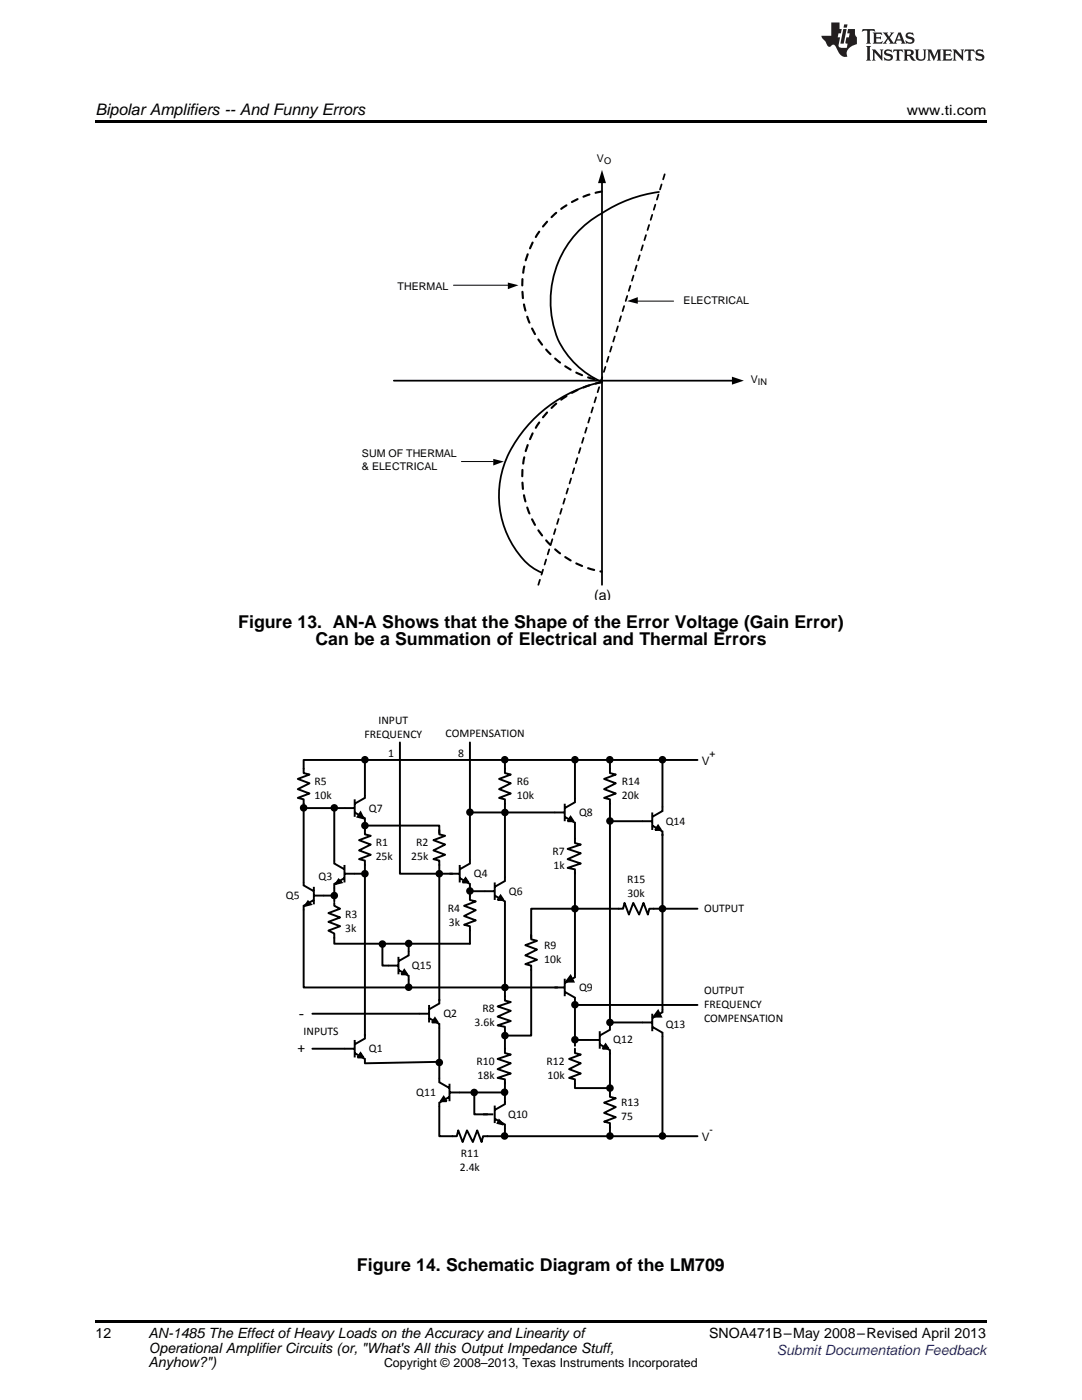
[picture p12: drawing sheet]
<svg xmlns="http://www.w3.org/2000/svg" width="216mm" height="279mm" viewBox="0 0 216 279" stroke-linecap="round" stroke-linejoin="round" font-family="sans-serif">
<path d="M19 24h177.8v.6h-177.8zM19 263.5h177.8v.6h-177.8z" fill="#000"/>
<g fill="#000">
<path d="M120.1 33.9l.8 2.6h-1.6zM101.3 56.4l2.2 .5-2.2 .8zM125.1 60.1l2.2-.8v1.3zM146.1 75.2l2.3 .8-2.3 .8zM98.4 91.6l2.1 .5-2.1 .8zM61.5 179.9l.5 .6-1.1 .3zM67.6 175.5l.6 .6-1.2 .3zM71.9 162.1l.6 1.2-1.1-.3zM92.9 175.2l.6 .9h-1.2zM99.9 178.7l.6 .9h-1.2zM113.9 163l.5 .9h-1.1zM131.3 164.8l.6 .8h-1.2z"/>
<path d="M80.7 193.6l.6 .9h-1.2zM113.9 194.7l.5 1.2h-1.4zM71.9 210.2l.6 .8h-1.1zM86.8 203.2l.6 .9h-1.2zM88.5 218.9l.6 .9h-1.2zM120.8 208.4l.6 .9h-1.1zM131.3 201.7l.6 1.2h-1.5zM99.6 223.6l.9 .8-1.2-.3z"/>
<circle cx="72.8" cy="151.6" r=".56"/>
<circle cx="100.7" cy="151.6" r=".56"/>
<circle cx="114.7" cy="151.6" r=".56"/>
<circle cx="121.7" cy="151.6" r=".56"/>
<circle cx="132.2" cy="151.6" r=".56"/>
<circle cx="60.6" cy="161.2" r=".56"/>
<circle cx="66.7" cy="161.2" r=".56"/>
<circle cx="66.7" cy="178.7" r=".56"/>
<circle cx="72.8" cy="164.8" r=".56"/>
<circle cx="72.8" cy="174.4" r=".56"/>
<circle cx="87.7" cy="174.4" r=".56"/>
<circle cx="93.8" cy="162.1" r=".56"/>
<circle cx="93.8" cy="177.8" r=".56"/>
<circle cx="100.8" cy="162.1" r=".56"/>
<circle cx="121.7" cy="163.8" r=".56"/>
<circle cx="76.3" cy="188.4" r=".56"/>
<circle cx="81.5" cy="197" r=".56"/>
<circle cx="81.5" cy="188.3" r=".56"/>
<circle cx="100.8" cy="197.1" r=".56"/>
<circle cx="114.7" cy="181.4" r=".56"/>
<circle cx="132.2" cy="181.4" r=".56"/>
<circle cx="87.7" cy="212" r=".56"/>
<circle cx="94.6" cy="218" r=".56"/>
<circle cx="100.7" cy="218" r=".56"/>
<circle cx="100.8" cy="206.7" r=".56"/>
<circle cx="114.7" cy="200.5" r=".56"/>
<circle cx="114.7" cy="207.5" r=".56"/>
<circle cx="121.7" cy="204.1" r=".56"/>
<circle cx="121.7" cy="217.2" r=".56"/>
<circle cx="100.7" cy="226.7" r=".56"/>
<circle cx="121.7" cy="226.7" r=".56"/>
<circle cx="132.2" cy="226.7" r=".56"/>
</g>
<g fill="none" stroke="#000" stroke-width=".39">
<path d="M70.8 159.5v3.5M72.8 151.7v7.5l-2 1.2M79.8 148.2v26.2h10.5M93.8 148.2v24.1l-2.1 1.2M100.8 151.7v2.6l1.1 .3-2.3 .9 2.3 .8-2.3 1.2 2.3 .9-2.3 .8 1.2 .3v16.3l-2.1 1.2M114.7 151.7v8.4l-2 1.2M121.7 151.7v2.6l1.2 .3-2.4 .9 2.4 .8-2.4 1.2 2.4 .9-2.4 .8 1.2 .3v46l-2 1.2M132.2 151.7v10.2l-2.1 1.1M139.2 151.7h-78.6v2.6l1.2 .3-2.4 .9 2.4 .8-2.4 1.2 2.4 .9-2.4 .8 1.2 .3v17.2l2 1.2M60.6 161.3h10.2M61.5 179.9l.5 .6-1.1 .3zM62.6 179.6l-2 1.2v16.3h50.6"/>
<path d="M62.6 177v3.5M62.6 178.7h4.1M66.7 161.3v11l2 1.2M67.6 175.5l.6 .6-1.2 .3zM68.7 175.2l-2 1.2v3.5M68.7 172.6v3.5M68.7 174.4h4.1M70.8 162.1l2 1.2v3.2l1.2 .3-2.4 .9 2.4 .8-2.4 1.2 2.4 .9-2.4 .9 1.2 .2v35M71.9 162.1l.6 1.2-1.1-.3zM72.8 164.8h14.9v1.4M87.7 165.6v.9l1.1 .3-2.3 .9 2.3 .8-2.3 1.2 2.3 .9-2.3 .9 1.2 .2v28M89.7 174.4h2"/>
<path d="M91.7 175.2l2.1 1.2v3.2l1.1 .3-2.3 .9 2.3 .8-2.3 1.2 2.3 .9-2.3 .9 1.2 .2v3.5h-27.1v-2l-1.2-.6 2.4-.9-2.4-.8 2.4-.9-2.4-.9 2.4-.8-1.2-.6v-.6M91.7 172.6v3.5M92.9 175.2l.6 .9h-1.2zM93.8 177.9h4.9M93.8 162.1h18.9M98.7 178.7l2.1 1.2v19.8l1.1 .3-2.6 .9 2.6 .8-2.6 1.2 2.6 .9-2.6 .8 1.5 .3v5.3l1.1 .3-2.6 .8 2.6 .9-2.6 1.2 2.6 .8-2.6 .9 1.5 .3v.9M98.7 176.1v3.5M99.9 178.7l.6 .9h-1.2zM112.7 163l2 1.2v4.1l1.2 .2-2.6 .9 2.6 .9-2.6 1.2 2.6 .8-2.6 .9 1.4 .3v.9M112.7 160.4v3.5M113.9 163l.5 .9h-1.1zM114.7 174.1v20.9l-2 1.2"/>
<path d="M121.7 163.9h8.4M130.1 164.8l2.1 1.1v.9M130.1 162.1v3.5M131.3 164.8l.6 .8h-1.2zM132.2 166.5v35.5l-2.1 1.2M76.3 188.3v4.4h3.2M79.5 193.6l2 1.1v2.4M79.5 191v3.5M80.7 193.6l.6 .9h-1.2zM81.5 188.3v2.4l-2 1.1M87.7 199.4v.9l-2.1 1.1M106 186.6v.9l1.2 .3-2.4 .8 2.4 .9-2.4 1.2 2.4 .8-2.4 .9 1.2 .3v14h-5.2"/>
<path d="M110.6 197.1h2.1M112.7 197.9l2 1.2v9.6M112.7 195.3v3.5M113.9 194.7l.5 1.2h-1.4zM139.2 181.4h-9.6l-.3 1.1-.9-2.3-.9 2.3-1.1-2.3-.9 2.3-.9-2.3-.3 1.2h-18.3v5.8M62.3 202.3h23.3M62.3 209.3h8.5M70.8 210.2l2 1.1v.9l14.9-.3M70.8 207.5v3.5M71.9 210.2l.6 .8h-1.1zM72.8 206.4v.9l-2 1.1M85.6 203.2l2.1 1.1v11.7l2 1.2"/>
<path d="M85.6 200.6v3.5M86.8 203.2l.6 .9h-1.2zM88.5 218.9l.6 .9h-1.2zM89.7 218.9l-2 1.2v6.7h3.4l.3-1.2 .9 2.3 .9-2.3 1.2 2.3 .8-2.3 .9 2.3 .3-1.1h42.8M89.7 216.3v3.5M89.7 218h11.1M94.6 218v4.4h2.7M100.8 219.8v.6l-2.1 1.1M100.8 216v4.1M114.7 209.3v.9l1.2 .3-2.3 .8 2.3 .9-2.3 1.2 2.3 .8-2.3 .9 1.1 .3v1.8h7M114.7 200.6h24.5M114.7 207.5h5"/>
<path d="M119.7 208.4l2 1.2v.9M119.7 205.8v3.5M120.8 208.4l.6 .9h-1.1zM121.7 210.2v8.7l1.2 .3-2.4 .9 2.4 .8-2.4 1.2 2.4 .9-2.4 .8 1.2 .3v2.7M121.7 204.1h8.4M130.1 204.9l2.1 1.2v20.7M130.1 202.3v3.5M131.3 201.7l.6 1.2h-1.5zM96.4 222.4h2M98.7 223.3l2.1 1.1v2.4M98.7 220.6v3.5M99.6 223.6l.9 .8-1.2-.3z"/>
<circle cx="72.8" cy="151.6" r=".56"/>
<circle cx="100.7" cy="151.6" r=".56"/>
<circle cx="114.7" cy="151.6" r=".56"/>
<circle cx="121.7" cy="151.6" r=".56"/>
<circle cx="132.2" cy="151.6" r=".56"/>
<circle cx="60.6" cy="161.2" r=".56"/>
<circle cx="66.7" cy="161.2" r=".56"/>
<circle cx="66.7" cy="178.7" r=".56"/>
<circle cx="72.8" cy="164.8" r=".56"/>
<circle cx="72.8" cy="174.4" r=".56"/>
<circle cx="87.7" cy="174.4" r=".56"/>
<circle cx="93.8" cy="162.1" r=".56"/>
<circle cx="93.8" cy="177.8" r=".56"/>
<circle cx="100.8" cy="162.1" r=".56"/>
<circle cx="121.7" cy="163.8" r=".56"/>
<circle cx="76.3" cy="188.4" r=".56"/>
<circle cx="81.5" cy="197" r=".56"/>
<circle cx="81.5" cy="188.3" r=".56"/>
<circle cx="100.8" cy="197.1" r=".56"/>
<circle cx="114.7" cy="181.4" r=".56"/>
<circle cx="132.2" cy="181.4" r=".56"/>
<circle cx="87.7" cy="212" r=".56"/>
<circle cx="94.6" cy="218" r=".56"/>
<circle cx="100.7" cy="218" r=".56"/>
<circle cx="100.8" cy="206.7" r=".56"/>
<circle cx="114.7" cy="200.5" r=".56"/>
<circle cx="114.7" cy="207.5" r=".56"/>
<circle cx="121.7" cy="204.1" r=".56"/>
<circle cx="121.7" cy="217.2" r=".56"/>
<circle cx="100.7" cy="226.7" r=".56"/>
<circle cx="121.7" cy="226.7" r=".56"/>
<circle cx="132.2" cy="226.7" r=".56"/>
</g>
<path d="M120.1 36.3v80.4M131.5 38.3a28.9 28.9 0 0 0-16.9 8.8 20.2 20.2 0 0 0-2.7 21.7 17.5 17.5 0 0 0 8.2 7.4M78.6 76h67.5M120.2 76.2a26.9 26.9 0 0 0-19.8 17 18.8 18.8 0 0 0 5.5 19.8l2.3 1.3" fill="none" stroke="#000" stroke-width=".35"/>
<path d="M120.1 38.2a19.2 19.2 0 0 0-15.9 18.9 19.2 19.2 0 0 0 15.9 18.9M120.1 76.3a19.2 19.2 0 0 0-15.9 18.9 19.2 19.2 0 0 0 15.9 18.9" fill="none" stroke="#000" stroke-width=".42" stroke-dasharray="1.3 1.3"/>
<path d="M107.4 116.7l25.4-82.5" fill="none" stroke="#000" stroke-width=".35" stroke-dasharray="1.1 1.1"/>
<path d="M90.5 56.9h10.8M127 60.1h7.4M92.1 92.1h6.3" fill="none" stroke="#000" stroke-width=".2"/>
<g fill="#231f20">
<path d="M172.1 5.8l-.1 .6 .5-.3h.5v.2v2.1l-.2 .3h1l-.2-.3v-2.1v-.2h.6l.4 .3-.1-.6zM174.1 6.5l.3 .4v1.5l-.3 .3h1.9l.1-.5a1.04 1.04 0 0 1-1.3 .1v-.6h.6l.4 .2v-.7l-.4 .2h-.6l.1-.6h.7l.4 .2-.1-.5zM176.1 6.5l.9 1.1-.9 1.1h.8l-.1-.2 .4-.7 .4 .7-.2 .2h1.6l-.2-.2 .1-.4h.9l.2 .4-.2 .2h.9l-.2-.3-.8-1.9h-.5l-.9 2.1-.7-1.1 .8-1h-.8l.1 .3-.3 .5-.4-.6 .2-.2zM179.4 6.9l.3 .9h-.7zM180.9 6.6a.63 .63 0 0 0-.2 .7 .63 .63 0 0 0 .6 .4l.6 .2 .1 .2a.75 .75 0 0 1-.7 .4 .75 .75 0 0 1-.6-.5l.1 .7 .2-.1a1.11 1.11 0 0 0 1.5-.5 1.13 1.13 0 0 0-1.3-.9l-.1-.3a1.04 1.04 0 0 1 1.2 .2l-.1-.6-.2 .1-.5-.1zM172.8 9.2l.3 .3v2.2l-.3 .4h1l-.2-.4v-2.2l.2-.3zM174 9.9l.2 .3v1.5l-.2 .4h.7l-.2-.4v-1.3l1.6 1.7v-1.9l.2-.3h-.7l.2 .3v.9l-1.2-1.2zM176.6 10a.62 .62 0 0 0-.2 .7 .62 .62 0 0 0 .6 .4l.6 .2 .1 .2a.76 .76 0 0 1-.7 .4 .76 .76 0 0 1-.6-.5l.1 .7 .1-.1a1.11 1.11 0 0 0 1.6-.6 1.13 1.13 0 0 0-1.3-.8l-.1-.3a1.04 1.04 0 0 1 1.2 .1l-.1-.5-.2 .1-.5-.2zM178.3 9.9l-.1 .6a.61 .61 0 0 1 .7-.3v1.5l-.2 .4h1l-.3-.4v-1.5a.63 .63 0 0 1 .8 .3l-.1-.6zM180.3 9.9l.2 .3v1.5l-.2 .4h.9l-.2-.2v-.7l.6 .2a.76 .76 0 0 0 1.1 .6l-1-.9a.58 .58 0 0 0 .6-.6 .58 .58 0 0 0-.5-.6zM181 10.2l.1-.1a.45 .45 0 0 1 .6 .1 .45 .45 0 0 1 .1 .5l-.8 .2zM182.5 9.9l.2 .2a2.17 2.17 0 0 0 .4 1.9 .99 .99 0 0 0 1.6-.7v-1.1l.2-.3h-.8l.2 .2a1.92 1.92 0 0 1-.2 1.7 .6 .6 0 0 1-.9-.5v-1.1l.2-.3zM185 9.9l.2 .3v1.5l-.2 .4h.7l-.2-.4v-1.4l.8 1.8 .8-1.8v1.4l-.2 .4h1l-.3-.4v-1.5l.3-.3h-.8l-.7 1.4-.6-1.4zM188 9.9l.2 .3v1.5l-.2 .4h1.8l.2-.6a1.04 1.04 0 0 1-1.3 .2v-.6h.6l.4 .1v-.6l-.4 .2h-.6l.1-.6h.7l.4 .2-.1-.5zM190.1 9.9l.2 .3v1.5l-.2 .4h.7l-.2-.4v-1.3l1.6 1.7v-1.9l.2-.3h-.7l.2 .3v.9l-1.1-1.2zM192.6 9.9l-.1 .6a.61 .61 0 0 1 .7-.3v1.5l-.2 .4h.9l-.2-.4v-1.5a.63 .63 0 0 1 .8 .3l-.2-.6zM194.9 10a.62 .62 0 0 0-.2 .7 .62 .62 0 0 0 .6 .4l.5 .2 .2 .2a.76 .76 0 0 1-.7 .4 .76 .76 0 0 1-.7-.5l.2 .7 .1-.1a1.11 1.11 0 0 0 1.5-.6 1.13 1.13 0 0 0-1.2-.8l-.1-.3a1.04 1.04 0 0 1 1.2 .1l-.2-.5-.2 .1-.5-.2z"/>
<path d="M165.9 4.5v2.6h-2l.1 .4 .8 .9a.91 .91 0 0 0 .9 .9 .56 .56 0 0 1 .5-.4 .56 .56 0 0 1 .5 .3l.4 .8a1.53 1.53 0 0 0 2 1.3 1.54 1.54 0 0 1 1-2.1l.9-.4-.1-1.4a1.52 1.52 0 0 1-.3-1.6h-1.4l-.2 .9h.5l-.1 .8h-.5l-.2 .9v.2l.4 .1-.1 .9a1.93 1.93 0 0 1-1.7-.3l.3-1.8h-.4l.1-.8h.5l.2-.9h-.5v-1.3zM168.3 5.8l-.6 2.9h.7l.5-2.9zM168.4 4.9l-.1 .6h.7l.1-.6z"/>
</g>
<g font-size="3.5">
<text x="47.6" y="125.3">Figure 13. AN-A Shows that the Shape of the Error Voltage (Gain Error)</text>
<text x="62.9" y="128.8">Can be a Summation of Electrical and Thermal Errors</text>
<text x="59.6" y="203.4">-</text>
<text x="71.2" y="253.6">Figure 14. Schematic Diagram of the LM709</text>
</g>
<text font-size="3.2" x="19" y="23">Bipolar Amplifiers -- And Funny Errors</text>
<text font-size="3.1" x="59.4" y="210.2">+</text>
<g font-size="2.8">
<text x="180.9" y="23">www.ti.com</text>
<text x="118.5" y="119.8">(a)</text>
<text x="19" y="267">12</text>
<text x="29.6" y="267.1">AN-1485 The Effect ofHeavy Loads on the Accuracy and Linearity of</text>
<text x="29.6" y="269.9">Operational Amplifier Circuits (or, &quot;What's All this Output Impedance Stuff,</text>
<text x="141.5" y="267.1">SNOA471B–May 2008–Revised April 2013</text>
<text x="29.6" y="272.8">Anyhow?&quot;)</text>
</g>
<text font-size="2.8" fill="#00f" x="155" y="270.4">Submit Documentation Feedback</text>
<text font-size="2.5" x="76.6" y="272.7">Copyright © 2008–2013, Texas Instruments Incorporated</text>
<g font-size="2.3">
<text x="72.7" y="147.2">FREQUENCY</text>
<text x="75.5" y="144.4">INPUT</text>
<text x="88.9" y="147.1">COMPENSATION</text>
<text x="77.5" y="151.1">1</text>
<text x="91.4" y="151.1">8</text>
<text x="140" y="152.6">V</text>
<text x="62.8" y="156.6">R5</text>
<text x="62.8" y="159.4">10k</text>
<text x="73.6" y="162">Q7</text>
<text x="103.2" y="156.6">R6</text>
<text x="103.2" y="159.4">10k</text>
<text x="124.1" y="156.6">R14</text>
<text x="124.1" y="159.4">20k</text>
<text x="115.5" y="162.8">Q8</text>
<text x="132.8" y="164.6">Q14</text>
<text x="75" y="168.9">R1</text>
<text x="75" y="171.7">25k</text>
<text x="82.1" y="171.7">25k</text>
<text x="83" y="168.9">R2</text>
<text x="110.2" y="170.6">R7</text>
<text x="110.4" y="173.4">1k</text>
<text x="57" y="179.5">Q5</text>
<text x="63.6" y="175.5">Q3</text>
<text x="94.6" y="175.1">Q4</text>
<text x="101.6" y="178.6">Q6</text>
<text x="125.1" y="176.3">R15</text>
<text x="125.2" y="179.1">30k</text>
<text x="68.9" y="183.3">R3</text>
<text x="89.4" y="182">R4</text>
<text x="89.6" y="184.8">3k</text>
<text x="140.5" y="182.1">OUTPUT</text>
<text x="68.9" y="186.1">3k</text>
<text x="108.6" y="189.4">R9</text>
<text x="82.2" y="193.4">Q15</text>
<text x="108.6" y="192.2">10k</text>
<text x="115.5" y="197.8">Q9</text>
<text x="88.5" y="203">Q2</text>
<text x="96.3" y="202">R8</text>
<text x="140.5" y="198.5">OUTPUT</text>
<text x="140.5" y="201.3">FREQUENCY</text>
<text x="60.6" y="206.5">INPUTS</text>
<text x="73.6" y="210">Q1</text>
<text x="94.7" y="204.8">3.6k</text>
<text x="122.4" y="208.2">Q12</text>
<text x="132.8" y="205.1">Q13</text>
<text x="140.5" y="204.1">COMPENSATION</text>
<text x="95.1" y="212.5">R10</text>
<text x="95.3" y="215.3">18k</text>
<text x="109.1" y="212.5">R12</text>
<text x="109.3" y="215.3">10k</text>
<text x="83.1" y="218.7">Q11</text>
<text x="124" y="220.8">R13</text>
<text x="101.4" y="223.1">Q10</text>
<text x="124" y="223.6">75</text>
<text x="140" y="227.7">V</text>
<text x="91.8" y="233.7">2.4k</text>
<text x="92" y="230.9">R11</text>
</g>
<g font-size="2.1">
<text x="119.1" y="32.3">V</text>
<text x="79.3" y="57.9">THERMAL</text>
<text x="136.4" y="60.7">ELECTRICAL</text>
<text x="149.8" y="76.5">V</text>
<text x="72.2" y="91.3">SUM OF THERMAL</text>
<text x="72.2" y="93.8">&amp; ELECTRICAL</text>
</g>
<g font-size="2">
<text x="141.6" y="151.1">+</text>
<text x="141.6" y="226.2">-</text>
</g>
<g font-size="1.8">
<text x="120.5" y="32.7">O</text>
<text x="151.2" y="76.9">IN</text>
</g>
</svg>
